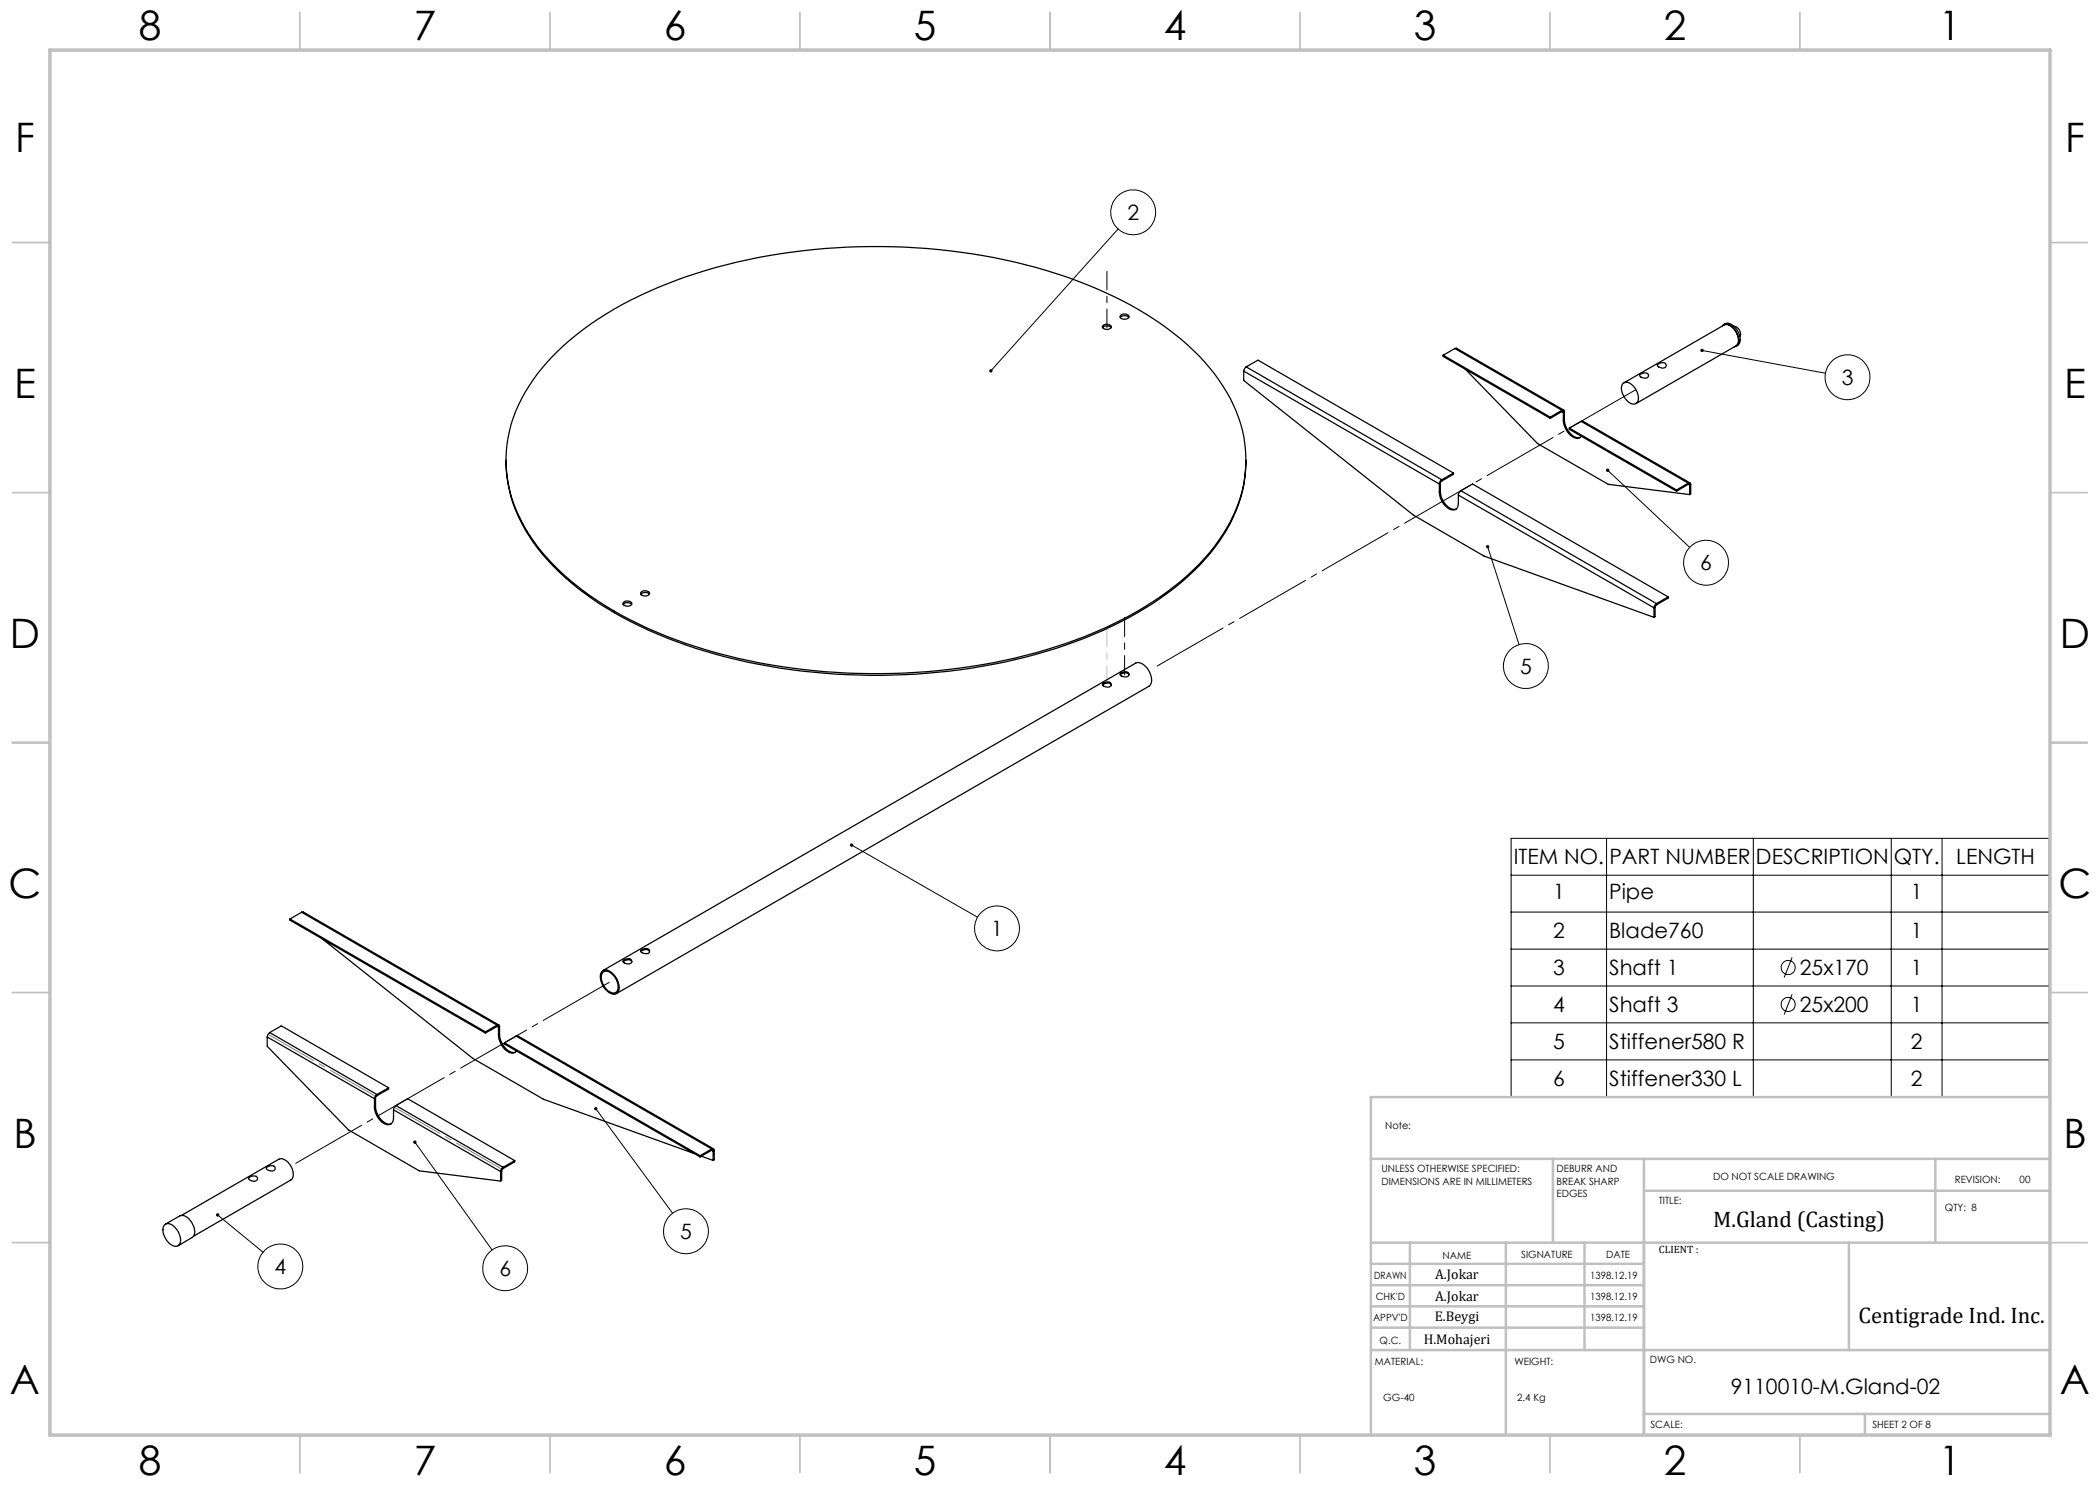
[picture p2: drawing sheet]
<svg xmlns="http://www.w3.org/2000/svg" width="420mm" height="297mm" viewBox="0 0 420 297" stroke-linecap="round" stroke-linejoin="round" font-family="sans-serif">
<g fill="none" stroke="#000" stroke-width=".2">
<path d="M223.6 45.8l-25.4 28.4M340.4 70.1l24.7 4.5M321.5 94l16.4 15.5M297.5 109.4l6.3 19.5M170.3 169l25.2 14.4M302.2 167.7h107.6v51.7h-107.6zM302.2 175h107.6M321.3 167.7v51.7M350.7 167.7v51.7M378.2 167.7v51.7M388.4 167.7v51.7M302.2 182.4h107.6"/>
<path d="M302.2 189.8h107.6M302.2 197.2h107.6M358.4 191.5l-1.6 4M358.4 198.9l-1.6 4M302.2 204.6h107.6M302.2 212h107.6M83 228.4l15.4 21.6M119.2 221.8l15.3 20.8M43.5 243l9.1 7.4"/>
<circle cx="226.6" cy="42.5" r="4.5"/>
<circle cx="369.5" cy="75.5" r="4.5"/>
<circle cx="341.2" cy="112.6" r="4.5"/>
<circle cx="305.2" cy="133.2" r="4.5"/>
<circle cx="199.4" cy="185.7" r="4.5"/>
<circle cx="357.6" cy="193.5" r="1.41"/>
<circle cx="357.6" cy="200.9" r="1.42"/>
<circle cx="56.1" cy="253.3" r="4.5"/>
<circle cx="101" cy="253.6" r="4.5"/>
<circle cx="137.2" cy="246.3" r="4.5"/>
</g>
<path d="M221.4 136.7v-11" fill="none" stroke="#c0c0c0" stroke-width=".2" stroke-dasharray="15.2 1.3 1.3 1.3" stroke-dashoffset="11.6"/>
<g fill="none" stroke="#c0c0c0" stroke-width=".35">
<path d="M60 2.5v7.5M110 2.5v7.5M160 2.5v7.5M210 2.5v7.5M260 2.5v7.5M310 2.5v7.5M360 2.5v7.5M2.5 48.5h7.5M410 48.5h7.5M2.5 98.5h7.5M410 98.5h7.5M2.5 148.5h7.5"/>
<path d="M410 148.5h7.5M2.5 198.5h7.5M410 198.5h7.5M2.5 248.5h7.5M410 248.5h7.5M60 287v7.5M110 287v7.5M160 287v7.5M210 287v7.5M260 287v7.5M310 287v7.5M360 287v7.5"/>
</g>
<g fill="none" stroke="#c0c0c0" stroke-width=".5">
<path d="M410 219.4h-135.8v67.4M274.2 231.8h135.8M310.6 231.8v16.7M328.8 231.8v55.2M328.8 238.2h81.2M387.1 231.8v16.7M274.2 248.5h135.8M274.2 257h54.6M274.2 252.8h54.6M282 248.5v21.5M301.2 248.5v38.3M316.9 248.5v21.5"/>
<path d="M369.8 248.5v21.5M274.2 265.5h54.6M274.2 261.3h54.6M274.2 270h135.8M328.8 282.8h81.2M373 282.8v4.2"/>
</g>
<path d="M10 10h400v277h-400z" fill="none" stroke="#c0c0c0" stroke-width=".7"/>
<path d="M312.7 82.1l-21.4-12.4M337.9 96.7l-21.4-12.4M53.7 206.9l21.4 12.4M78.9 221.5l21.5 12.3" fill="none" stroke="#808080" stroke-width=".2" stroke-dasharray="15.2 1.3 1.3 1.3" stroke-dashoffset="4.8"/>
<path d="M58.4 233.1l64.2-37.1" fill="none" stroke="#000" stroke-width=".2" stroke-dasharray="15.2 1.3 1.3 1.3" stroke-dashoffset="-.9"/>
<path d="M230.5 133.8l97.5-56.4" fill="none" stroke="#000" stroke-width=".2" stroke-dasharray="15.2 1.3 1.3 1.3" stroke-dashoffset="-1.1"/>
<path d="M221.4 65.5v-11.2" fill="none" stroke="#000" stroke-width=".2" stroke-dasharray="15.2 1.3 1.3 1.3" stroke-dashoffset="11.5"/>
<path d="M224.9 135v-11.6" fill="none" stroke="#000" stroke-width=".2" stroke-dasharray="15.2 1.3 1.3 1.3" stroke-dashoffset="11.4"/>
<path d="M198 73.9l-.2 .2 .1 .3 .3-.2-.3 .2a.34 .34 0 0 0 .5 0 .34 .34 0 0 0 0-.4 .34 .34 0 0 0-.4-.1zM297.4 109a.34 .34 0 0 0 0 .6 .34 .34 0 0 0 .5-.2 .34 .34 0 0 0-.5-.4l.1 .4zM321.3 93.8a.36 .36 0 0 0 0 .6 .36 .36 0 0 0 .5-.3 .36 .36 0 0 0-.5-.3l.2 .2zM340.2 69.8l-.1 .2 .3 .1-.3-.1a.35 .35 0 0 0 .3 .4 .35 .35 0 0 0 .3-.4 .35 .35 0 0 0-.5-.2zM170.1 168.8l.2 .2-.3-.2a.34 .34 0 0 0 .3 .6 .34 .34 0 0 0 .4-.4 .34 .34 0 0 0-.6-.3zM119 221.5a.33 .33 0 0 0 0 .5 .33 .33 0 0 0 .5-.2 .33 .33 0 0 0-.5-.4l.2 .4zM82.8 228.2a.35 .35 0 0 0 .1 .5 .35 .35 0 0 0 .5-.3 .35 .35 0 0 0-.5-.3l-.1 .1 .2 .2zM43.3 242.7l.2 .3-.2-.2a.34 .34 0 0 0 .2 .5 .34 .34 0 0 0 .4-.4 .34 .34 0 0 0-.5-.2z" fill="#000"/>
<g fill="none" stroke="#000" stroke-width=".25">
<path d="M110.6 71.2a66.1 66.1 0 0 1 24.7-15.1 122 122 0 0 1 63.4-4.6 89.3 89.3 0 0 1 33.4 13.2 41.3 41.3 0 0 1 15.1 17.5 26.3 26.3 0 0 1-3.4 25.9 51.1 51.1 0 0 1-17.9 15.1 103.7 103.7 0 0 1-42.7 11.3 116.9 116.9 0 0 1-51.7-8 59.1 59.1 0 0 1-24-17.2 27.8 27.8 0 0 1-6.2-19.2 30.5 30.5 0 0 1 9.3-18.9zM220.5 65.5a1.19 1.19 0 0 1 1.7 0M220.7 65a1.09 1.09 0 0 1 1.5 .4 1.03 1.03 0 0 1-1.7-.1zM224 63.1a1.1 1.1 0 0 1 1.8 .3 1.03 1.03 0 0 1-1.8-.1zM224 63.5a1.19 1.19 0 0 1 1.7 0M248.7 74.2v1.9l34 26.9 14.1 8.2 34 12.3M248.7 74.2l39.2 22.6M249.2 73.4l-.5 .8M249.2 73.4l39.2 22.6M249.2 73.4l2.4-1.4 39.1 22.6M288.6 71l21.5 12.4M288.6 71v.3l21.5 12.4"/>
<path d="M291 69.7h.3l21.4 12.3M291 69.7l21.4 12.4M291 69.7l-2.4 1.3M293.1 73.8l14.4 14.9 14.2 8.2 16.2 2M324.7 76.6a1.65 1.65 0 0 1 2.1 .8 2.54 2.54 0 0 1 .5 3.2 1.6 1.6 0 0 1-2.1-.8 2.5 2.5 0 0 1-.5-3.2zM324.8 76.5l20-11.5a2.11 2.11 0 0 1 2.5 1.6 2.05 2.05 0 0 1-.1 2.6l-20 11.5M328 74.9a1.01 1.01 0 0 1 1.7 .2 .83 .83 0 0 1-1.3 .4l-.5-.3zM331.5 73a1.19 1.19 0 0 1 1.7-.1 .62 .62 0 0 1-.2 .6 .62 .62 0 0 1-.7 .1l-.6-.2zM344.5 65.2a1.23 1.23 0 0 1 1.9 .1 3.7 3.7 0 0 1 1.3 3.4l-.3 .4-.5 .3M344.7 64.9a1.56 1.56 0 0 1 2.2 .5 3.1 3.1 0 0 1 .9 3.4l-.6 .4M346.8 65.3a1.55 1.55 0 0 1 1.2 2M101.2 92a28.5 28.5 0 0 0 7.2 18.8 60.2 60.2 0 0 0 23.1 16 116.4 116.4 0 0 0 53.9 7.9 103.3 103.3 0 0 0 40.5-11.2 49.3 49.3 0 0 0 19.5-17.6 26.6 26.6 0 0 0 3.8-13.9"/>
<path d="M287.9 98.4a3.7 3.7 0 0 0 2.6 3.6 1.07 1.07 0 0 0 1.2-1.4v-1.6M287.9 96.8v1.6M288.1 98.3a3.8 3.8 0 0 0 2.7 3.6l.4-.1M288.1 98.3l-.2 .1M288.1 96.7l-.2 .1M288.1 96.7v1.6M288.4 96.2l-.3 .5M288.4 96l-.4 .3-.1 .5M288.4 96v.2M290.7 94.6l-2.3 1.4M290.7 94.6v.3l-2.3 1.3M291.7 99l39.1 22.6"/>
<path d="M292.2 98.1l-.5 .5v.4M292.2 98.1l39.1 22.6M292.2 98.1l2.3-1.3 39.1 22.6M310.1 83.4v.3M312.4 82.1a.3 .3 0 0 1 .3-.1 .3 .3 0 0 1 .2 .3M312.4 82.3h.2l.1 .2M312.4 82.1l-2.3 1.3M312.4 82.1v.2M312.4 82.3l-2.3 1.4M312.4 82.3l.3 .2M312.7 84.1a3.8 3.8 0 0 0 2.6 3.6 .89 .89 0 0 0 1-.5M312.7 82.5v1.6"/>
<path d="M312.9 84a3.9 3.9 0 0 0 2.7 3.6l.5-.1M312.9 84l-.2 .1M312.9 82.3l-.2 .2M312.9 82.3v1.7M313.9 85.6l21.4 12.4M313.9 85.6v.3l21.4 12.3M316.2 84.3l.4-.1 21.4 12.4M316.2 84.3l21.4 12.3M316.2 84.3l-2.3 1.3M335.3 98v.2M337.6 96.6a.31 .31 0 0 1 .4 0 .31 .31 0 0 1 .1 .3M337.6 96.9h.3v.1"/>
<path d="M337.6 96.6l-2.3 1.4M337.6 96.6v.3M337.6 96.9l-2.3 1.3M337.6 96.9l.3 .1M337.9 97v1.9M338.1 96.9l-.2 .1M338.1 96.9v1.9l-.2 .1M128.2 118.8a1.19 1.19 0 0 1 1.7 0M128.3 118.4a1.12 1.12 0 0 1 1.6 .3 1.03 1.03 0 0 1-1.8-.1zM333.6 119.4l-2.3 1.3M333.6 119.4v.2l-2.3 1.4M124.6 120.9a1.19 1.19 0 0 1 1.7 0"/>
<path d="M124.8 120.4a1.09 1.09 0 0 1 1.6 .4 1 1 0 0 1-1.8-.1zM220.5 137a1.15 1.15 0 0 1 1.7 0M220.6 136.7l.7-.3a.61 .61 0 0 1 1 .5 .61 .61 0 0 1-1 .5l-.7-.3zM224 135a1.15 1.15 0 0 1 1.8 0M224.1 134.7a1.02 1.02 0 0 1 1.7 .2 1.06 1.06 0 0 1-1.8 0zM330.8 121.6v1.9M331 121.5l-.2 .1M331 121.5v1.8l-.2 .2M331.3 120.7l-.3 .3-.2 .6M331.3 121l-.3 .5M331.3 120.7v.3M58 183.8l39.1 22.6"/>
<path d="M58 183.8v.2l39.1 22.6M60.3 182.5l.4-.1 39.1 22.6M60.3 182.5l-2.3 1.3M60.3 182.5l39.1 22.5M64.4 187.7l30.1 24 14.2 8.1 30.2 10.9M120.3 194.4a1.36 1.36 0 0 1 2.1 .2 3.6 3.6 0 0 1 1.2 3.8 1.36 1.36 0 0 1-2.1-.1 3.6 3.6 0 0 1-1.2-3.9zM120.5 194.6a1.32 1.32 0 0 1 2 .3 2.85 2.85 0 0 1 .8 3.5 1.87 1.87 0 0 1-2.4-1.1 2.62 2.62 0 0 1-.4-2.7zM120.6 194.1l106.5-61.5a1.96 1.96 0 0 1 2.4 1.1 2.99 2.99 0 0 1 .4 3.5l-106.6 61.5M124.6 192.4a1.15 1.15 0 0 1 1.8 0M124.7 192l.7-.2a.57 .57 0 0 1 .9 .3 .57 .57 0 0 1-.6 .7l-.9-.2-.2-.3zM128.2 190.3a1.15 1.15 0 0 1 1.7 0M128.2 190a1.02 1.02 0 0 1 1.7 .2 .97 .97 0 0 1-1.5 .3l-.3-.2z"/>
<path d="M53.4 207.4l21.5 12.3M53.4 207.4v1.9l16.3 16.7 14.2 8.2 16.2 2M53.9 206.5l-.3 .4-.2 .5M53.9 206.5l21.5 12.4M53.9 206.5l2.4-1.3 21.4 12.4M74.9 219.7v1.7M75.1 219.6l-.2 .1M75.1 219.6v1.7M75.4 218.9l-.3 .2-.2 .6M75.4 219.1l-.3 .5M75.4 218.9v.2M77.7 217.6v.2l-2.3 1.3"/>
<path d="M77.7 217.6l-2.3 1.3M97.1 206.4v.2M99.4 205a.3 .3 0 0 1 .4 0 .3 .3 0 0 1 .1 .3M99.4 205.3l.2-.1 .1 .2M99.4 205l-2.3 1.4M99.4 205v.3M99.4 205.3l-2.3 1.3M99.4 205.3l.3 .1M99.7 207a3.9 3.9 0 0 0 2.7 3.6l.5-.1 .4-.3M99.7 205.4v1.6M99.9 206.9a3.9 3.9 0 0 0 2.7 3.6l.4-.1M99.9 206.9l-.2 .1"/>
<path d="M99.9 205.3l-.2 .1M99.9 205.3v1.6M100.9 208.6l39.1 22.5M100.9 208.6v.2l39.1 22.6M103.2 207.2h.4l39.1 22.6M103.2 207.2l39.1 22.6M103.2 207.2l-2.3 1.4M49.8 235.6l.1-.2a.91 .91 0 0 1 .9-.3 .91 .91 0 0 1 .7 .7 1.09 1.09 0 0 1-1.8-.1zM53.3 233.5l.1-.1a.91 .91 0 0 1 1-.3 .91 .91 0 0 1 .6 .7 1.09 1.09 0 0 1-1.8-.1zM74.9 221.4a3.8 3.8 0 0 0 2.6 3.6l.6-.1 .5-.6 .1-2.3M75.1 221.3a3.7 3.7 0 0 0 2.7 3.5h.4M75.1 221.3l-.2 .1"/>
<path d="M78.7 222l21.4 12.3M79.2 221.1l-.4 .5-.1 .4M79.2 221.1l21.4 12.4M79.2 221.1l2.3-1.4 21.4 12.4M100.1 234.3v1.9M100.3 234.2l-.2 .1M100.3 234.2v1.9l-.2 .1M100.6 233.5l-.3 .2-.2 .6M100.6 233.7l-.3 .5M100.6 233.5v.2M102.9 232.1l-2.3 1.4M102.9 232.1v.3l-2.3 1.3"/>
<path d="M140 231.1v.3M140.3 231.2l2.3 .9M142.3 229.8a.3 .3 0 0 1 .4 0 .3 .3 0 0 1 .1 .3M142.3 230h.2l.1 .2M142.3 230l-2.3 1.4M142.3 229.8l-2.3 1.3M142.3 229.8v.2M142.3 230l.3 .2M142.6 230.2v1.9M142.8 230.1l-.2 .1M142.8 230.1v1.8l-.2 .2M33 244.9a1.83 1.83 0 0 1 2.4 1.1 2.81 2.81 0 0 1 .4 3 1.49 1.49 0 0 1-2.1-.5 3.1 3.1 0 0 1-.9-3.4z"/>
<path d="M33.1 244.8l2.8-1.6a1.68 1.68 0 0 1 2.1 .8 2.92 2.92 0 0 1 .6 3.3l-3 1.9M36.3 243.1l19.5-11.3a2.25 2.25 0 0 1 2.5 1.6 2.05 2.05 0 0 1-.1 2.6l-19.5 11.2"/>
</g>
<g font-size="8.1">
<text x="27.8" y="8">8</text>
<text x="82.8" y="8">7</text>
<text x="132.8" y="8">6</text>
<text x="182.8" y="8">5</text>
<text x="232.8" y="8">4</text>
<text x="282.8" y="8">3</text>
<text x="332.8" y="8">2</text>
<text x="387.8" y="8">1</text>
<text x="3" y="30.4">F</text>
<text x="413" y="30.4">F</text>
<text x="2.8" y="79.6">E</text>
<text x="412.8" y="79.6">E</text>
<text x="2" y="129.6">D</text>
<text x="412" y="129.6">D</text>
<text x="1.7" y="179.6">C</text>
<text x="411.7" y="179.6">C</text>
<text x="2.7" y="229.6">B</text>
<text x="412.7" y="229.6">B</text>
<text x="2" y="278.9">A</text>
<text x="412" y="278.9">A</text>
<text x="27.8" y="295">8</text>
<text x="82.8" y="295">7</text>
<text x="132.8" y="295">6</text>
<text x="182.8" y="295">5</text>
<text x="232.8" y="295">4</text>
<text x="282.8" y="295">3</text>
<text x="332.8" y="295">2</text>
<text x="387.8" y="295">1</text>
</g>
<g font-size="4.5">
<text x="342.6" y="245.3">M.Gland (Casting)</text>
<text x="371.7" y="264.6">Centigrade Ind. Inc.</text>
</g>
<g font-size="4.2">
<text x="225.5" y="44">2</text>
<text x="368.4" y="77">3</text>
<text x="340.1" y="114.1">6</text>
<text x="304" y="134.7">5</text>
<text x="302.8" y="172.9">ITEM NO.</text>
<text x="321.9" y="172.9">PART NUMBER</text>
<text x="351.2" y="172.9">DESCRIPTION</text>
<text x="378.8" y="172.9">QTY.</text>
<text x="391.3" y="172.9">LENGTH</text>
<text x="310.6" y="179.9">1</text>
<text x="321.8" y="179.9">Pipe</text>
<text x="382.2" y="179.9">1</text>
<text x="198.3" y="187.2">1</text>
<text x="310.6" y="187.6">2</text>
<text x="321.8" y="187.6">Blade760</text>
<text x="382.2" y="187.6">1</text>
<text x="310.6" y="195.1">3</text>
<text x="321.8" y="195.1">Shaft 1</text>
<text x="360" y="195.1">25x170</text>
<text x="382.2" y="195.1">1</text>
<text x="310.6" y="202.5">4</text>
<text x="321.8" y="202.5">Shaft 3</text>
<text x="360" y="202.5">25x200</text>
<text x="382.2" y="202.5">1</text>
<text x="310.6" y="209.8">5</text>
<text x="321.8" y="209.8">Stiffener580 R</text>
<text x="382.2" y="209.8">2</text>
<text x="310.6" y="217.2">6</text>
<text x="321.8" y="217.2">Stiffener330 L</text>
<text x="382.2" y="217.2">2</text>
<text x="136" y="247.8">5</text>
<text x="54.9" y="254.8">4</text>
<text x="99.9" y="255.2">6</text>
<text x="346.2" y="278.8">9110010-M.Gland-02</text>
</g>
<g font-size="2.8">
<text x="287" y="255.9">A.Jokar</text>
<text x="287" y="260.1">A.Jokar</text>
<text x="284.7" y="268.7">H.Mohajeri</text>
<text x="286.9" y="264.2">E.Beygi</text>
</g>
<text font-size="2.1" x="331.8" y="250.7">CLIENT :</text>
<g font-size="2">
<text x="277" y="225.8">Note:</text>
<text x="276.3" y="234.5">UNLESS OTHERWISE SPECIFIED:</text>
<text x="276.3" y="237">DIMENSIONS ARE IN MILLIMETERS</text>
<text x="311.3" y="234.5">DEBURR AND</text>
<text x="311.3" y="237">BREAK SHARP</text>
<text x="311.3" y="239.5">EDGES</text>
<text x="342.6" y="236">DO NOT SCALE DRAWING</text>
<text x="391" y="236.6">REVISION:</text>
<text x="403.9" y="236.6">00</text>
<text x="331.8" y="240.8">TITLE:</text>
<text x="389" y="242.2">QTY: 8</text>
<text x="288.5" y="251.7">NAME</text>
<text x="304.2" y="251.7">SIGNATURE</text>
<text x="321.2" y="251.7">DATE</text>
<text x="274.8" y="255.9">DRAWN</text>
<text x="318" y="255.9">1398.12.19</text>
<text x="275.1" y="260.1">CHK'D</text>
<text x="318" y="260.1">1398.12.19</text>
<text x="274.6" y="264.2">APPV'D</text>
<text x="275.9" y="268.7">Q.C.</text>
<text x="318" y="264.2">1398.12.19</text>
<text x="275" y="273">MATERIAL:</text>
<text x="302.9" y="273">WEIGHT:</text>
<text x="330" y="272.5">DWG NO.</text>
<text x="276.7" y="280.2">GG-40</text>
<text x="303.4" y="280.2">2.4 Kg</text>
<text x="330.1" y="285.6">SCALE:</text>
<text x="374.5" y="285.6">SHEET 2 OF 8</text>
</g>
</svg>
